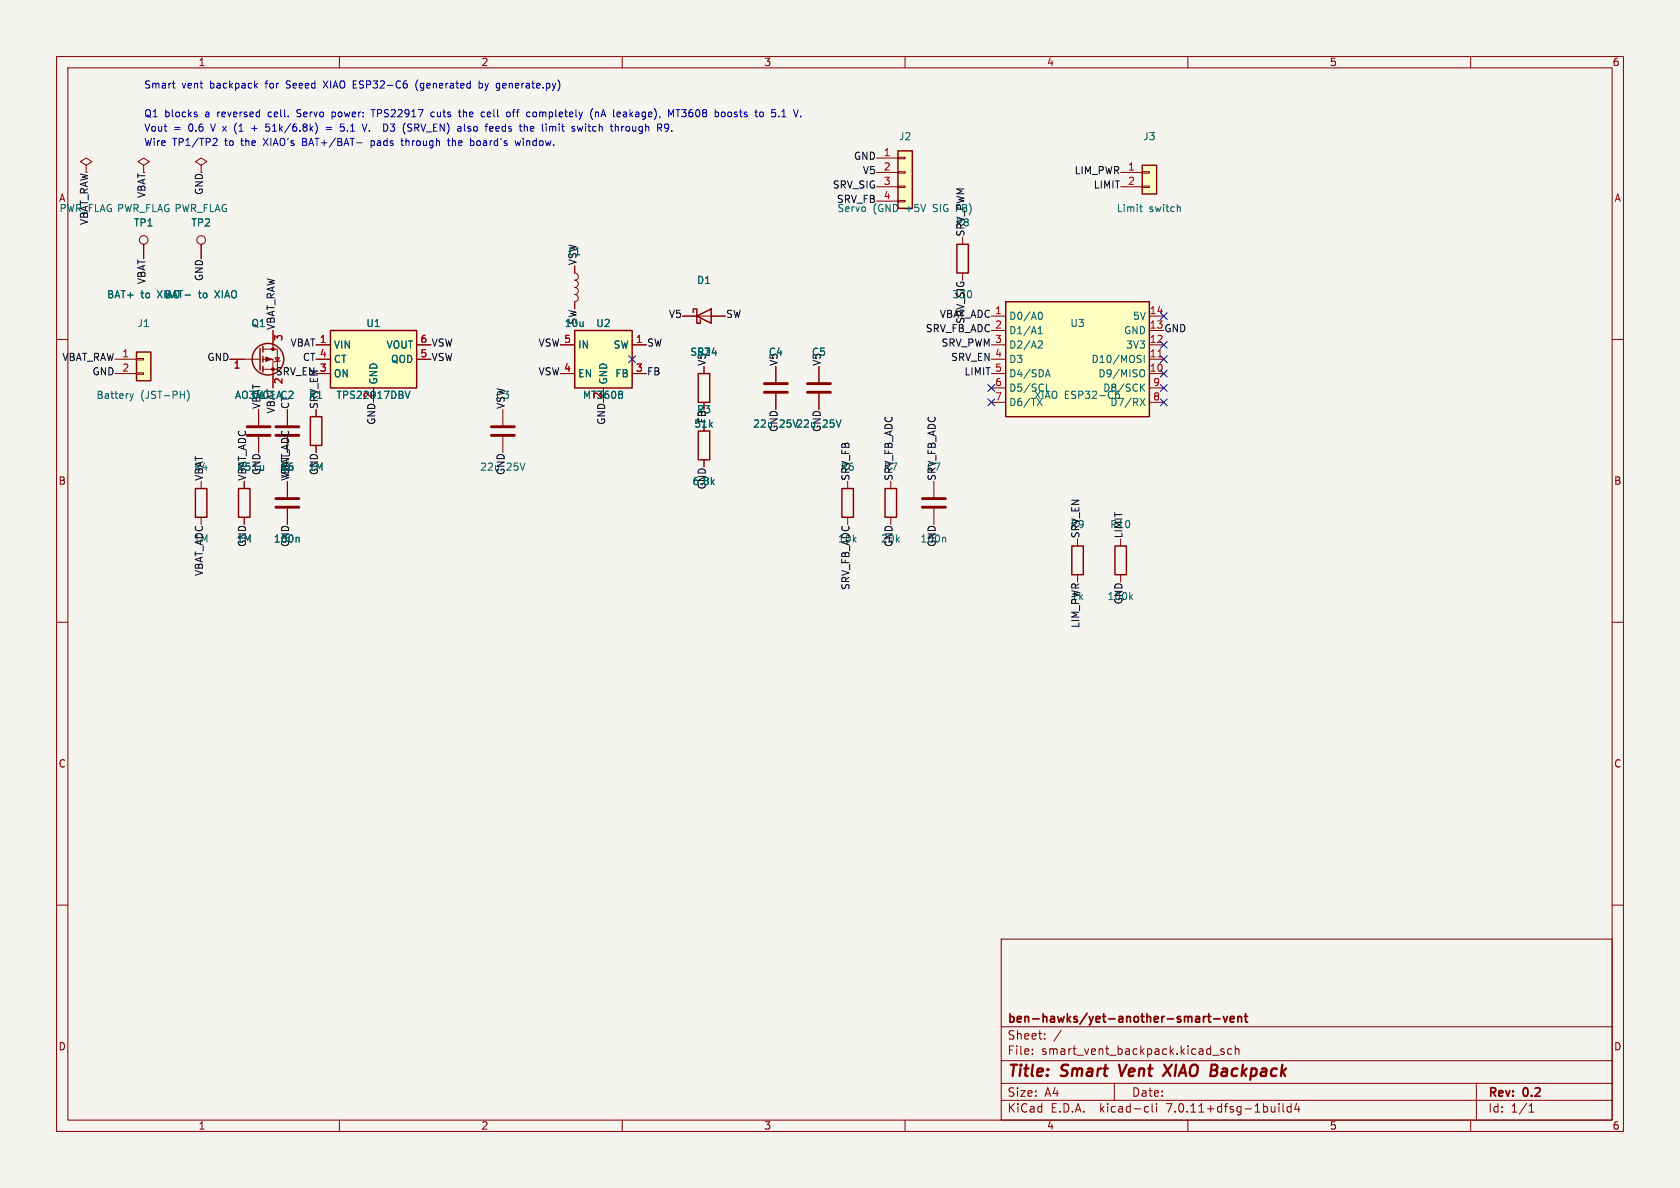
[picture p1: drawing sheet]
<svg xmlns="http://www.w3.org/2000/svg" width="297mm" height="210mm" viewBox="0 0 297 210" stroke-linecap="round" stroke-linejoin="round" font-family="sans-serif">
<path d="M0 0h297v210h-297z" fill="#f5f4ef" stroke="#f5f4ef" stroke-width=".18"/>
<g fill="none" stroke="#840000" stroke-width=".18">
<path d="M10 10h277v190h-277zM12 12h273v186h-273zM60 10v2M110 10v2M160 10v2M210 10v2M260 10v2M15.2 29.2l1.1-.6-1.1-.7-1 .7 1 .6v1.3M25.4 29.2l1-.6-1-.7-1 .7 1 .6v1.3M35.6 29.2l1-.6-1-.7-1.1 .7 1.1 .6v1.3M154.9 27.9h3.8M154.9 30.5h3.8"/>
<path d="M154.9 33h3.8M154.9 35.6h3.8M158.7 35.4h1.3v.3h-1.3zM158.7 32.9h1.3v.2h-1.3zM158.7 30.4h1.3v.2h-1.3zM158.7 27.8h1.3v.3h-1.3zM198.1 30.5h3.8M198.1 33h3.8M201.9 32.9h1.3v.2h-1.3zM201.9 30.4h1.3v.2h-1.3zM10 60h2M25.4 43.2v2.5"/>
<path d="M35.6 43.2v2.5M48.3 58.4v3.3M101.6 47v1.3a.64 .64 0 0 1 .6 .6 .64 .64 0 0 1-.6 .6 .64 .64 0 0 1 .6 .7 .64 .64 0 0 1-.6 .6 .64 .64 0 0 1 .6 .6 .64 .64 0 0 1-.6 .7 .64 .64 0 0 1 .6 .6 .64 .64 0 0 1-.6 .6v1.3M120.6 55.9h7.7M170.2 41.9v1.3M170.2 48.3v1.2M175.3 55.9h2.5M175.3 58.4h2.5M203.2 55.9h2.5M203.2 58.4h2.5M285 60h2M20.3 66h3.8"/>
<path d="M20.3 63.5h3.8M24.1 65.9h1.3v.3h-1.3zM24.1 63.4h1.3v.2h-1.3zM40.6 63.5h5.4M45.7 72.4v2.8M45.7 77.2v2.8M46.5 63.5h1.8v5.1M46.5 61.7h2.5v3.6h-2.5M48.6 63.2h.8l-.4 .7zM49.5 63.8l-.1 .1h-.8l-.1 .1M50.8 72.4v2.8M55.9 72.4v1.3"/>
<path d="M55.9 78.7v1.3M55.9 61h2.5M55.9 66h2.5M55.9 63.5h2.5M66 68.6v2.5M73.7 61h2.5M73.7 63.5h2.5M88.9 72.4v2.8M88.9 77.2v2.8M99.1 61h2.5M99.1 66h2.5M106.7 68.6v2.5"/>
<path d="M111.8 61h2.5M111.8 66h2.5M124.5 64.8v1.2M124.5 71.1v1.3M137.2 64.8v2.8M137.2 69.6v2.8M144.8 64.8v2.8M144.8 69.6v2.8M175.3 61h2.5M175.3 66h2.5M175.3 63.5h2.5M175.3 68.6h2.5"/>
<path d="M175.3 71.1h2.5M203.2 61h2.5M203.2 66h2.5M203.2 63.5h2.5M203.2 68.6h2.5M203.2 71.1h2.5M35.6 85.1v1.3M35.6 91.4v1.3M43.2 85.1v1.3M43.2 91.4v1.3M50.8 85.1v2.8M50.8 89.9v2.8"/>
<path d="M124.5 81.3v1.3M149.9 85.1v1.3M149.9 91.4v1.3M157.5 85.1v1.3M157.5 91.4v1.3M165.1 85.1v2.8M165.1 89.9v2.8M190.5 95.3v1.2M198.1 95.3v1.2M10 110h2M190.5 101.6v1.3M198.1 101.6v1.3"/>
<path d="M285 110h2M10 160h2M285 160h2M177 166h108v32h-108zM60 198v2M110 198v2M160 198v2M177 194.5h108M177 191.5h108M177 187.5h108M177 181.5h108M182.5 186.3v.1"/>
<path d="M182.5 185.5v.1M184.7 183.6v.1M184.7 182.8v.1M187.6 182.1l-1.3 2M197 191.5v3M202.6 195.6l.4 .1M203 196.5l-.4 .1M203.7 195.1v1.3l.2 .2M204.5 195.1v.1M204.5 195.6v1M210 198v2M214.4 186.5h1.1"/>
<path d="M216.4 185.5l-.4-.1-.2 .2 .1 .2 .5 .2v.3h-.6M217.7 185.5l-.4-.1-.3 .3v.4l.2 .2h.5M218.4 185.5l.2-.1 .4 .1v.9M218.4 184.9v1.5M226.1 195.1v.1M226.1 195.6v1M226.8 195.1v1.3l.2 .2M228.2 195.7l-.4-.1-.3 .3v.4l.2 .2h.5M228.2 195.1v1.5M229.2 195l-.3 1.1h.9M229.6 195.6v1M260 198v2"/>
<path d="M261 191.5v6.5M270.3 196.6h.9M270.3 195.5l.4-.4v1.5"/>
<circle cx="25.4" cy="42.4" r=".76"/>
<circle cx="35.6" cy="42.4" r=".76"/>
</g>
<path d="M197.8 188.2l.5 2M205.8 188.2l1.1 2M207.2 188.2l-1.6 2" fill="none" stroke="#840000" stroke-width=".4"/>
<path d="M213.2 179.7l-.3 .1-.1 .2M213.5 179.7h.6M213.7 179.2v1.3l.4 .2M216.3 179.7l.3 1 .4-1M218.8 179.8l.3-.1 .3 .1 .1 .9M218.8 179.7v1M220 179.7h.6M220.2 179.2v1.3l.4 .2M214.6 180.1h1.1M217.5 180.2l.7-.2-.1-.2-.4-.1-.2 .2 .1 .7h.5" fill="none" stroke="#840000" stroke-width=".3"/>
<g fill="none" stroke="#840000" stroke-width=".25">
<path d="M158.7 26.7h2.6v10.1h-2.6zM201.9 29.2h2.6v5.1h-2.6zM58.4 58.4h15.3v10.2h-15.3zM101.6 58.4h10.2v10.2h-10.2zM122.6 55.2v-.6h.6v2.6h.6v-.7M123.2 55.9l2.5-1.3v2.6zM169.2 43.2h2v5.1h-2zM177.8 53.3h25.4v20.4h-25.4zM24.1 62.2h2.6v5.1h-2.6zM46 61.6v3.8M46.5 61.2v1M46.5 63v1"/>
<path d="M46.5 64.8v1M54.9 73.7h2v5h-2zM123.4 76.2h2.1v5.1h-2.1zM123.4 66h2.1v5.1h-2.1zM34.5 86.4h2.1v5h-2.1zM42.2 86.4h2v5h-2zM148.8 86.4h2.1v5h-2.1zM156.5 86.4h2v5h-2zM189.5 96.5h2v5.1h-2zM197.1 96.5h2v5.1h-2z"/>
<circle cx="47.4" cy="63.5" r="2.79"/>
</g>
<g fill="none" stroke="#006464" stroke-width=".18">
<path d="M201.5 36.6h.5M201.7 36.1v1.1l.3 .2M208.5 36.6l.2 .1v.7M32.7 52.2h1M183.5 59h.8M183.5 58.1l.4-.4v1.3M183.7 55.3l.2-.1a.68 .68 0 0 1 .4 .6 .68 .68 0 0 1-.4 .7l-.2-.1M23 69.6l.3 .8M23.3 70.4l-.2 .4M23.6 69.6l-.3 .8M33.1 69a1.46 1.46 0 0 1 0 1.9M71.6 69.2l.5 1.2 .4-1.2"/>
<path d="M109.9 69.2l.2 .2-.2 .2M109.9 69.8l.2 .1-.2 .5M183.4 70.4l.8 1.3M183.7 60.3h.5l.1 .3-.8 .9h.8M184.2 70.4l-.8 1.3M184.9 66.3h.6M185.2 65.3l.5 1.3M197.2 69.7v.5M197.9 69.9v.3M201.5 63.5l.2 .2-.2 .4M201.6 62.8l.1 .1M201.6 70.4l.8 1.3"/>
<path d="M201.8 65.3a.43 .43 0 0 1 .5 .5v.4a.43 .43 0 0 1-.5 .4M201.8 68.4l.5 .8M202.3 62.8v1.3M202.3 67.9l-.7 .7M202.4 70.4l-.8 1.3M52.7 95l.2 .2v.6M167 95l.2 .2v.6M199.8 105.5l.4 .5M200.2 105.1l-.5 .5"/>
</g>
<g fill="none" stroke="#840000" stroke-width=".51">
<path d="M43.7 77h4.1M43.7 75.4h4.1M48.8 77h4M48.8 75.4h4M86.9 77h4M86.9 75.4h4M135.1 69.3h4.1M135.1 67.8h4.1M142.7 69.3h4.1M142.7 67.8h4.1M48.8 89.7h4M48.8 88.1h4"/>
<path d="M163.1 89.7h4M163.1 88.1h4"/>
</g>
<g fill="#ffffc2" stroke="#ffffc2" stroke-width=".18">
<path d="M158.7 26.7h2.6v10.1h-2.6z"/>
<path d="M101.6 58.4h10.2v10.2h-10.2z"/>
<path d="M24.1 62.2h2.6v5.1h-2.6z"/>
<path d="M177.8 53.3h25.4v20.4h-25.4z"/>
<path d="M201.9 29.2h2.6v5.1h-2.6z"/>
<path d="M58.4 58.4h15.3v10.2h-15.3z"/>
</g>
<g fill="#840000" stroke="#840000" stroke-width=".18">
<path d="M47 63.1l1 .4-1 .4z"/>
<circle cx="48.3" cy="65.3" r=".25"/>
<circle cx="48.3" cy="61.7" r=".25"/>
</g>
<path d="M204.7 63.1h.7" fill="none" stroke="#a90000" stroke-width=".18"/>
<g fill="none" stroke="#0000c2" stroke-width=".18">
<path d="M30.5 14.7h.4M30.6 15.4l.3 .2M34.5 19.8l.3 .1M45.2 15.1l.3 .5M45.5 14.7l-.5 .5M52.7 19.4l-.2 .2 .2 .4M57.1 14.3l.9 1.3M58 14.3l-.9 1.3M58.7 19.8v1.3M59.1 19.8l-.4 .1M65.6 19.4h.7M66 19.4v1.2"/>
<path d="M73.9 14.1a1.46 1.46 0 0 0 0 2M76.8 19.9l-.4-.1-.2 .2 .1 .6h.5M81 19.8h.5M81.9 19.4v1.2M82.1 19.8l-.2 .1M84.7 14.8l.4-.1 .2 .3-.1 .5h-.5M84.7 14.3v1.3M85.6 19.8l.1 .1M86.2 19.9v.7M89.8 19.8l.3 .1 .1 .1-.1 .5-.3 .1M90.6 19.8h.5M90.9 19.4l-.1 .2v1"/>
<path d="M94.7 19.9l-.3-.1-.2 .2 .1 .6h.4M104.8 19.2a1.46 1.46 0 0 0 0 1.9M105.3 19.9l.1-.1 .4 .1v.7M105.3 19.8v.8M110.6 19.8l-.4 .1M119.5 19.4h.7M119.8 19.4v1.2M127.8 19.8l.3 .1 .1 .1-.1 .5-.3 .1M128.8 19.9l-.1 .1 .1 .6M34.5 20.2l.3 .1 .1 .2-.2 .1h-.2M37.8 24.5h.5l.1 .3-.8 .9h.8M41.6 22.1l-.1 .5 .1 .7"/>
<path d="M44.5 22.7h1M47 23.1l.2 .1 .4-.1M47.6 21.9h-.6v.6l.2-.1 .4 .1M52.5 20.6h.2M53.5 25.1h.4M53.9 24.5h-.4v1.2h.5M55.8 21.8a1.49 1.49 0 0 1 0 1.8M57.7 22.5h.9M57.7 22.9h.9M58.7 20.6h.4M60.3 22.4h.3l.3 .2-.1 .5-.5 .1M60.8 21.9h-.6v.6"/>
<path d="M63.1 25.2h.9M64 21.9l.4 1.3 .5-1.3M65.3 23.1v.1M65.6 25.7h.4M65.6 24.9v1.3M66 24.9h-.4M67.8 21.9a.64 .64 0 0 1 .8 .7 .64 .64 0 0 1-.8 .6zM69 21.9h.8l-.5 .5h.2M69 23.1l.5 .1M70.9 24.9h.4M71 24.5v1l.3 .2M72.6 21.9l.2 .1"/>
<path d="M72.7 22.6l.1 .2-.1 .3M79.1 24.9h.5M79.3 24.5v1l.3 .2M81.3 20.6h.2M82.2 23.1l.1 .1M82.7 23.1l.4 .1M82.9 22.3l-.2 .2 .2 .3M83.3 24.9h.4l.1 .2-.1 .5-.4 .1M85.7 20.6h-.1M86.8 20.1l-.6 .1M88.1 22.3h-.2l-.2 .2v.6l.4 .1M88.3 22.6l-.6 .2"/>
<path d="M91.1 24.9l.2 .8 .2-.6 .3 .6 .2-.8M94.3 22.4l-.3-.1-.2 .2v.6h.5M94.4 22.6l-.6 .2M97.8 22.4h.4l.1 .8M103 22.3l-.2 .9-.3-.6M103.5 21.9v.1M103.5 22.3v.9M109.9 22.3v.9M110.3 22.3l-.4 .3M110.6 20.2h-.3l-.1 .1v.3h.4M111.1 22.3l-.3 .1-.1 .2v.5l.4 .1M118 21.9l.1 .1a1.03 1.03 0 0 1-.1 1.1"/>
<path d="M118.2 22.5l-.2 .2M118.6 20.3l.5-.9v1.2M118.8 23.1v.1M138.2 20.6h.8"/>
</g>
<g fill="none" stroke="#000084" stroke-width=".18">
<path d="M205.1 55.3l1.2 1.2M206.3 55.3l-1.2 1.2M111.2 62.9l1.2 1.2M112.4 62.9l-1.2 1.2M174.7 70.5l1.2 1.2M174.7 68l1.2 1.2M175.9 70.5l-1.2 1.2M175.9 68l-1.2 1.2M205.1 68l1.2 1.2M205.1 70.5l1.2 1.2M205.1 60.4l1.2 1.2M205.1 62.9l1.2 1.2"/>
<path d="M205.1 65.4l1.2 1.2M206.3 68l-1.2 1.2M206.3 70.5l-1.2 1.2M206.3 60.4l-1.2 1.2M206.3 62.9l-1.2 1.2M206.3 65.4l-1.2 1.2"/>
</g>
<g font-size="2.8" fill="#840000">
<text x="178" y="190.9">Title:</text>
<text x="187.7" y="190.9">Smart</text>
<text x="198.7" y="190.9">Vent</text>
<text x="207.4" y="190.9">XIAO</text>
<text x="216.4" y="190.9">Backpack</text>
</g>
<g font-size="2.1" fill="#840000">
<text x="178" y="184">Sheet:</text>
<text x="178" y="181.2">ben-hawks/yet-another-smart-vent</text>
<text x="178" y="186.7">File:</text>
<text x="184.1" y="186.7">smart_vent_backpack.kicad_sch</text>
<text x="178" y="196.9">KiCad</text>
<text x="178" y="194.1">Size:</text>
<text x="184.7" y="194.1">A4</text>
<text x="185.7" y="196.9">E.D.A.</text>
<text x="194.6" y="196.9">kicad-cli</text>
<text x="200" y="194.1">Date:</text>
<text x="206.5" y="196.9">7.0.11+dfsg-1build4</text>
<text x="263" y="194.3">Rev:</text>
<text x="263" y="196.9">Id:</text>
<text x="267.1" y="196.9">1/1</text>
<text x="269.4" y="194.3">0.2</text>
</g>
<g font-size="1.8" fill="#840000">
<text x="35" y="11.9">1</text>
<text x="85" y="11.9">2</text>
<text x="135" y="11.9">3</text>
<text x="185" y="11.9">4</text>
<text x="235" y="11.9">5</text>
<text x="285" y="11.9">6</text>
<text x="285.3" y="35.9">A</text>
<text x="10.3" y="85.9">B</text>
<text x="51.3" y="85.1" transform="rotate(-90 51.3 85.1)">VBAT_ADC</text>
<text x="285.3" y="85.9">B</text>
<text x="10.3" y="135.9">C</text>
<text x="285.3" y="135.9">C</text>
<text x="10.3" y="185.9">D</text>
<text x="285.3" y="185.9">D</text>
<text x="35" y="199.9">1</text>
<text x="85" y="199.9">2</text>
<text x="135" y="199.9">3</text>
<text x="185" y="199.9">4</text>
<text x="235" y="199.9">5</text>
<text x="285" y="199.9">6</text>
</g>
<g font-size="1.8" fill="#0000c2">
<text x="25.4" y="15.9">Smart</text>
<text x="32.1" y="15.9">vent</text>
<text x="37.2" y="15.9">backpack</text>
<text x="47.2" y="15.9">for</text>
<text x="51.1" y="15.9">Seeed</text>
<text x="57.9" y="15.9">XIAO ESP32-C6</text>
<text x="74.5" y="15.9">(generated</text>
<text x="85.9" y="15.9">by</text>
<text x="89.2" y="15.9">generate.py)</text>
<text x="25.4" y="20.9">Q1</text>
<text x="25.4" y="23.5">Vout</text>
<text x="29.1" y="20.9">blocks</text>
<text x="30.7" y="23.5">=</text>
<text x="33.4" y="23.5">0.6</text>
<text x="36.4" y="20.9">a</text>
<text x="37.6" y="23.5">V x</text>
<text x="38.7" y="20.9">reversed</text>
<text x="42.1" y="23.5">(1</text>
<text x="45.3" y="23.5">+</text>
<text x="47.9" y="20.9">cell.</text>
<text x="48" y="23.5">51k/6.8k)</text>
<text x="53.1" y="20.9">Servo</text>
<text x="58.9" y="23.5">=</text>
<text x="59.5" y="20.9">power:</text>
<text x="61.6" y="23.5">5.1</text>
<text x="66.8" y="20.9">TPS22917</text>
<text x="69.9" y="23.5">D3</text>
<text x="73.5" y="23.5">(SRV_EN)</text>
<text x="77.5" y="20.9">cuts</text>
<text x="82.6" y="20.9">the</text>
<text x="83.4" y="23.5">also</text>
<text x="86.8" y="20.9">cell</text>
<text x="88.6" y="23.5">feeds</text>
<text x="91.4" y="20.9">off</text>
<text x="94.8" y="23.5">the</text>
<text x="95.2" y="20.9">completely</text>
<text x="98.9" y="23.5">limit</text>
<text x="104.4" y="23.5">switch</text>
<text x="106.7" y="20.9">(nA</text>
<text x="110.9" y="20.9">leakage),</text>
<text x="111.5" y="23.5">through</text>
<text x="120.9" y="20.9">MT3608</text>
<text x="129.3" y="20.9">boosts</text>
<text x="136.7" y="20.9">to</text>
<text x="139.7" y="20.9">5.1</text>
<text x="25.4" y="26">Wire</text>
<text x="30.5" y="26">TP1/TP2</text>
<text x="39.9" y="26">to</text>
<text x="42.9" y="26">the</text>
<text x="47.1" y="26">XIAO's</text>
<text x="54.1" y="26">BAT+/BAT-</text>
<text x="66.4" y="26">pads</text>
<text x="72.1" y="26">through</text>
<text x="80.5" y="26">the</text>
<text x="84.6" y="26">board's</text>
<text x="92.8" y="26">window.</text>
</g>
<g font-size="1.8" fill="#0f0f0f">
<text x="150.9" y="28.5">GND</text>
<text x="25.9" y="35.1" transform="rotate(-90 25.9 35.1)">VBAT</text>
<text x="36.1" y="34.6" transform="rotate(-90 36.1 34.6)">GND</text>
<text x="147.1" y="33.5">SRV_SIG</text>
<text x="152.4" y="31">V5</text>
<text x="189.9" y="31">LIM_PWR</text>
<text x="193.3" y="33.5">LIMIT</text>
<text x="15.8" y="39.9" transform="rotate(-90 15.8 39.9)">VBAT_RAW</text>
<text x="147.8" y="36.1">SRV_FB</text>
<text x="147.9" y="37.7">Servo</text>
<text x="154.3" y="37.7">(GND</text>
<text x="165.2" y="37.7">SIG FB)</text>
<text x="168.8" y="40.2">R8</text>
<text x="170.7" y="41.9" transform="rotate(-90 170.7 41.9)">SRV_PWM</text>
<text x="102.1" y="47" transform="rotate(-90 102.1 47)">VSW</text>
<text x="25.9" y="50.3" transform="rotate(-90 25.9 50.3)">VBAT</text>
<text x="36.1" y="49.8" transform="rotate(-90 36.1 49.8)">GND</text>
<text x="168.3" y="52.9">330</text>
<text x="48.8" y="58.4" transform="rotate(-90 48.8 58.4)">VBAT_RAW</text>
<text x="102.1" y="57.5" transform="rotate(-90 102.1 57.5)">SW</text>
<text x="118.1" y="56.4">V5</text>
<text x="128.3" y="56.4">SW</text>
<text x="163.6" y="58.9">SRV_FB_ADC</text>
<text x="166" y="56.4">VBAT_ADC</text>
<text x="170.7" y="57.4" transform="rotate(-90 170.7 57.4)">SRV_SIG</text>
<text x="205.7" y="58.9">GND</text>
<text x="10.9" y="64">VBAT_RAW</text>
<text x="36.6" y="64">GND</text>
<text x="51.3" y="61.5">VBAT</text>
<text x="53.4" y="64">CT</text>
<text x="76.2" y="61.5">VSW</text>
<text x="76.2" y="64">VSW</text>
<text x="95.1" y="61.5">VSW</text>
<text x="114.3" y="61.5">SW</text>
<text x="125" y="64.8" transform="rotate(-90 125 64.8)">V5</text>
<text x="166.3" y="61.5">SRV_PWM</text>
<text x="168" y="64">SRV_EN</text>
<text x="16.2" y="66.6">GND</text>
<text x="48.7" y="66.6">SRV_EN</text>
<text x="87.6" y="70.7">C3</text>
<text x="95.1" y="66.6">VSW</text>
<text x="114.3" y="66.6">FB</text>
<text x="170.4" y="66.6">LIMIT</text>
<text x="46.2" y="72.4" transform="rotate(-90 46.2 72.4)">VBAT</text>
<text x="56.4" y="72.4" transform="rotate(-90 56.4 72.4)">SRV_EN</text>
<text x="66.6" y="75.2" transform="rotate(-90 66.6 75.2)">GND</text>
<text x="89.4" y="72.4" transform="rotate(-90 89.4 72.4)">VSW</text>
<text x="107.2" y="75.2" transform="rotate(-90 107.2 75.2)">GND</text>
<text x="34.2" y="83.4">R4</text>
<text x="84.8" y="83.4">22u</text>
<text x="89.5" y="83.4">25V</text>
<text x="148.5" y="83.4">R6</text>
<text x="156.1" y="83.4">R7</text>
<text x="163.8" y="83.4">C7</text>
<text x="36.1" y="85.1" transform="rotate(-90 36.1 85.1)">VBAT</text>
<text x="43.7" y="85.1" transform="rotate(-90 43.7 85.1)">VBAT_ADC</text>
<text x="46.2" y="84.1" transform="rotate(-90 46.2 84.1)">GND</text>
<text x="51.3" y="84.6" transform="rotate(-90 51.3 84.6)">VBAT</text>
<text x="56.4" y="84.1" transform="rotate(-90 56.4 84.1)">GND</text>
<text x="89.4" y="84.1" transform="rotate(-90 89.4 84.1)">GND</text>
<text x="125" y="86.6" transform="rotate(-90 125 86.6)">GND</text>
<text x="150.4" y="85.1" transform="rotate(-90 150.4 85.1)">SRV_FB</text>
<text x="158" y="85.1" transform="rotate(-90 158 85.1)">SRV_FB_ADC</text>
<text x="165.6" y="85.1" transform="rotate(-90 165.6 85.1)">SRV_FB_ADC</text>
<text x="189.2" y="93.6">R9</text>
<text x="191" y="95.3" transform="rotate(-90 191 95.3)">SRV_EN</text>
<text x="196.2" y="93.6">R10</text>
<text x="198.6" y="95.3" transform="rotate(-90 198.6 95.3)">LIMIT</text>
<text x="34.1" y="96.1">1M</text>
<text x="36.1" y="101.9" transform="rotate(-90 36.1 101.9)">VBAT_ADC</text>
<text x="43.7" y="96.8" transform="rotate(-90 43.7 96.8)">GND</text>
<text x="51.3" y="96.8" transform="rotate(-90 51.3 96.8)">GND</text>
<text x="148" y="96.1">10k</text>
<text x="155.7" y="96.1">20k</text>
<text x="158" y="96.8" transform="rotate(-90 158 96.8)">GND</text>
<text x="162.6" y="96.1">100n</text>
<text x="165.6" y="96.8" transform="rotate(-90 165.6 96.8)">GND</text>
<text x="150.4" y="104.4" transform="rotate(-90 150.4 104.4)">SRV_FB_ADC</text>
<text x="189.3" y="106.3">1k</text>
<text x="195.7" y="106.3">100k</text>
<text x="198.6" y="106.9" transform="rotate(-90 198.6 106.9)">GND</text>
<text x="191" y="111.1" transform="rotate(-90 191 111.1)">LIM_PWR</text>
</g>
<g font-size="1.8" fill="#a90000">
<text x="156.1" y="27.7">1</text>
<text x="156.1" y="30.2">2</text>
<text x="156.1" y="32.8">3</text>
<text x="156.1" y="35.3">4</text>
<text x="199.3" y="30.2">1</text>
<text x="199.3" y="32.8">2</text>
<text x="175.8" y="55.6">1</text>
<text x="175.8" y="58.2">2</text>
<text x="203.2" y="58.2">13</text>
<text x="203.2" y="55.6">14</text>
<text x="21.5" y="63.2">1</text>
<text x="21.5" y="65.8">2</text>
<text x="41.2" y="65.5">1</text>
<text x="50.2" y="60.4" transform="rotate(-90 50.2 60.4)">3</text>
<text x="56.4" y="60.7">1</text>
<text x="56.4" y="65.8">3</text>
<text x="56.4" y="63.2">4</text>
<text x="74.2" y="63.2">5</text>
<text x="74.2" y="60.7">6</text>
<text x="99.6" y="65.8">4</text>
<text x="99.6" y="60.7">5</text>
<text x="112.3" y="60.7">1</text>
<text x="112.3" y="65.8">3</text>
<text x="175.8" y="60.7">3</text>
<text x="175.8" y="63.2">4</text>
<text x="175.8" y="65.8">5</text>
<text x="203.2" y="65.8">10</text>
<text x="203.2" y="63.2">11</text>
<text x="203.2" y="60.7">12</text>
<text x="50.2" y="68" transform="rotate(-90 50.2 68)">2</text>
<text x="65.8" y="70.6" transform="rotate(-90 65.8 70.6)">2</text>
<text x="106.4" y="70.6" transform="rotate(-90 106.4 70.6)">2</text>
<text x="175.8" y="68.3">6</text>
<text x="175.8" y="70.9">7</text>
<text x="203.8" y="70.9">8</text>
<text x="203.8" y="68.3">9</text>
</g>
<g font-size="1.8" fill="#006464">
<text x="158.8" y="25">J2</text>
<text x="202" y="25">J3</text>
<text x="10.3" y="35.9">A</text>
<text x="10.4" y="37.7">PWR_FLAG PWR_FLAG PWR_FLAG</text>
<text x="23.6" y="40.2">TP1</text>
<text x="33.7" y="40.2">TP2</text>
<text x="160.2" y="37.7">+5V</text>
<text x="197.3" y="37.7">Limit</text>
<text x="203.2" y="37.7">switch</text>
<text x="100.4" y="45.3">L1</text>
<text x="18.8" y="52.9">BAT+</text>
<text x="24.9" y="52.9">to</text>
<text x="27.9" y="52.9">XIAO</text>
<text x="29" y="52.9">BAT-</text>
<text x="35.1" y="52.9">to</text>
<text x="38.1" y="52.9">XIAO</text>
<text x="123.1" y="50.4">D1</text>
<text x="24.2" y="58">J1</text>
<text x="44.3" y="58">Q1</text>
<text x="64.7" y="58">U1</text>
<text x="99.7" y="58">10u</text>
<text x="105.3" y="58">U2</text>
<text x="178.3" y="56.7">D0/A0</text>
<text x="178.3" y="59.3">D1/A1</text>
<text x="189.1" y="58">U3</text>
<text x="198.6" y="59.3">GND</text>
<text x="200.2" y="56.7">5V</text>
<text x="58.9" y="61.8">VIN</text>
<text x="58.9" y="64.4">CT</text>
<text x="68.2" y="61.8">VOUT</text>
<text x="69" y="64.4">QOD</text>
<text x="102.1" y="61.8">IN</text>
<text x="108.4" y="61.8">SW</text>
<text x="121.9" y="63.1">SS34</text>
<text x="123.1" y="63.1">R2</text>
<text x="135.8" y="63.1">C4</text>
<text x="137.7" y="64.8" transform="rotate(-90 137.7 64.8)">V5</text>
<text x="143.4" y="63.1">C5</text>
<text x="145.3" y="64.8" transform="rotate(-90 145.3 64.8)">V5</text>
<text x="178.3" y="61.8">D2/A2</text>
<text x="178.3" y="64.4">D3</text>
<text x="192.9" y="64.4">D10/MOSI</text>
<text x="199" y="61.8">3V3</text>
<text x="17" y="70.7">Battery</text>
<text x="24.8" y="70.7">(JST-PH)</text>
<text x="41.4" y="70.7">AO3401A C2</text>
<text x="44.4" y="70.7">C1</text>
<text x="54.5" y="70.7">R1</text>
<text x="58.9" y="66.9">ON</text>
<text x="59.4" y="70.7">TPS22917DBV</text>
<text x="66.9" y="68.1" transform="rotate(-90 66.9 68.1)">GND</text>
<text x="102.1" y="66.9">EN</text>
<text x="103" y="70.7">MT3608</text>
<text x="107.5" y="68.1" transform="rotate(-90 107.5 68.1)">GND</text>
<text x="108.7" y="66.9">FB</text>
<text x="178.3" y="66.9">D4/SDA</text>
<text x="178.3" y="69.4">D5/SCL</text>
<text x="178.3" y="72">D6/TX</text>
<text x="182.7" y="70.7">XIAO ESP32-C6</text>
<text x="194.1" y="66.9">D9/MISO</text>
<text x="194.9" y="69.4">D8/SCK</text>
<text x="196.2" y="72">D7/RX</text>
<text x="48.8" y="73.2" transform="rotate(-90 48.8 73.2)">VBAT</text>
<text x="51.3" y="72.4" transform="rotate(-90 51.3 72.4)">CT</text>
<text x="122.6" y="75.8">51k</text>
<text x="123.1" y="73.3">R3</text>
<text x="125" y="75" transform="rotate(-90 125 75)">FB</text>
<text x="133" y="75.8">22u</text>
<text x="137.7" y="76.5" transform="rotate(-90 137.7 76.5)">GND</text>
<text x="137.8" y="75.8">25V22u</text>
<text x="145.3" y="76.5" transform="rotate(-90 145.3 76.5)">GND</text>
<text x="145.4" y="75.8">25V</text>
<text x="41.8" y="83.4">R5</text>
<text x="44.4" y="83.4">1u</text>
<text x="49.5" y="83.4">1n</text>
<text x="54.4" y="83.4">1M</text>
<text x="122.3" y="86">6.8k</text>
<text x="41.7" y="96.1">1M</text>
<text x="48.3" y="96.1">100n</text>
</g>
</svg>
